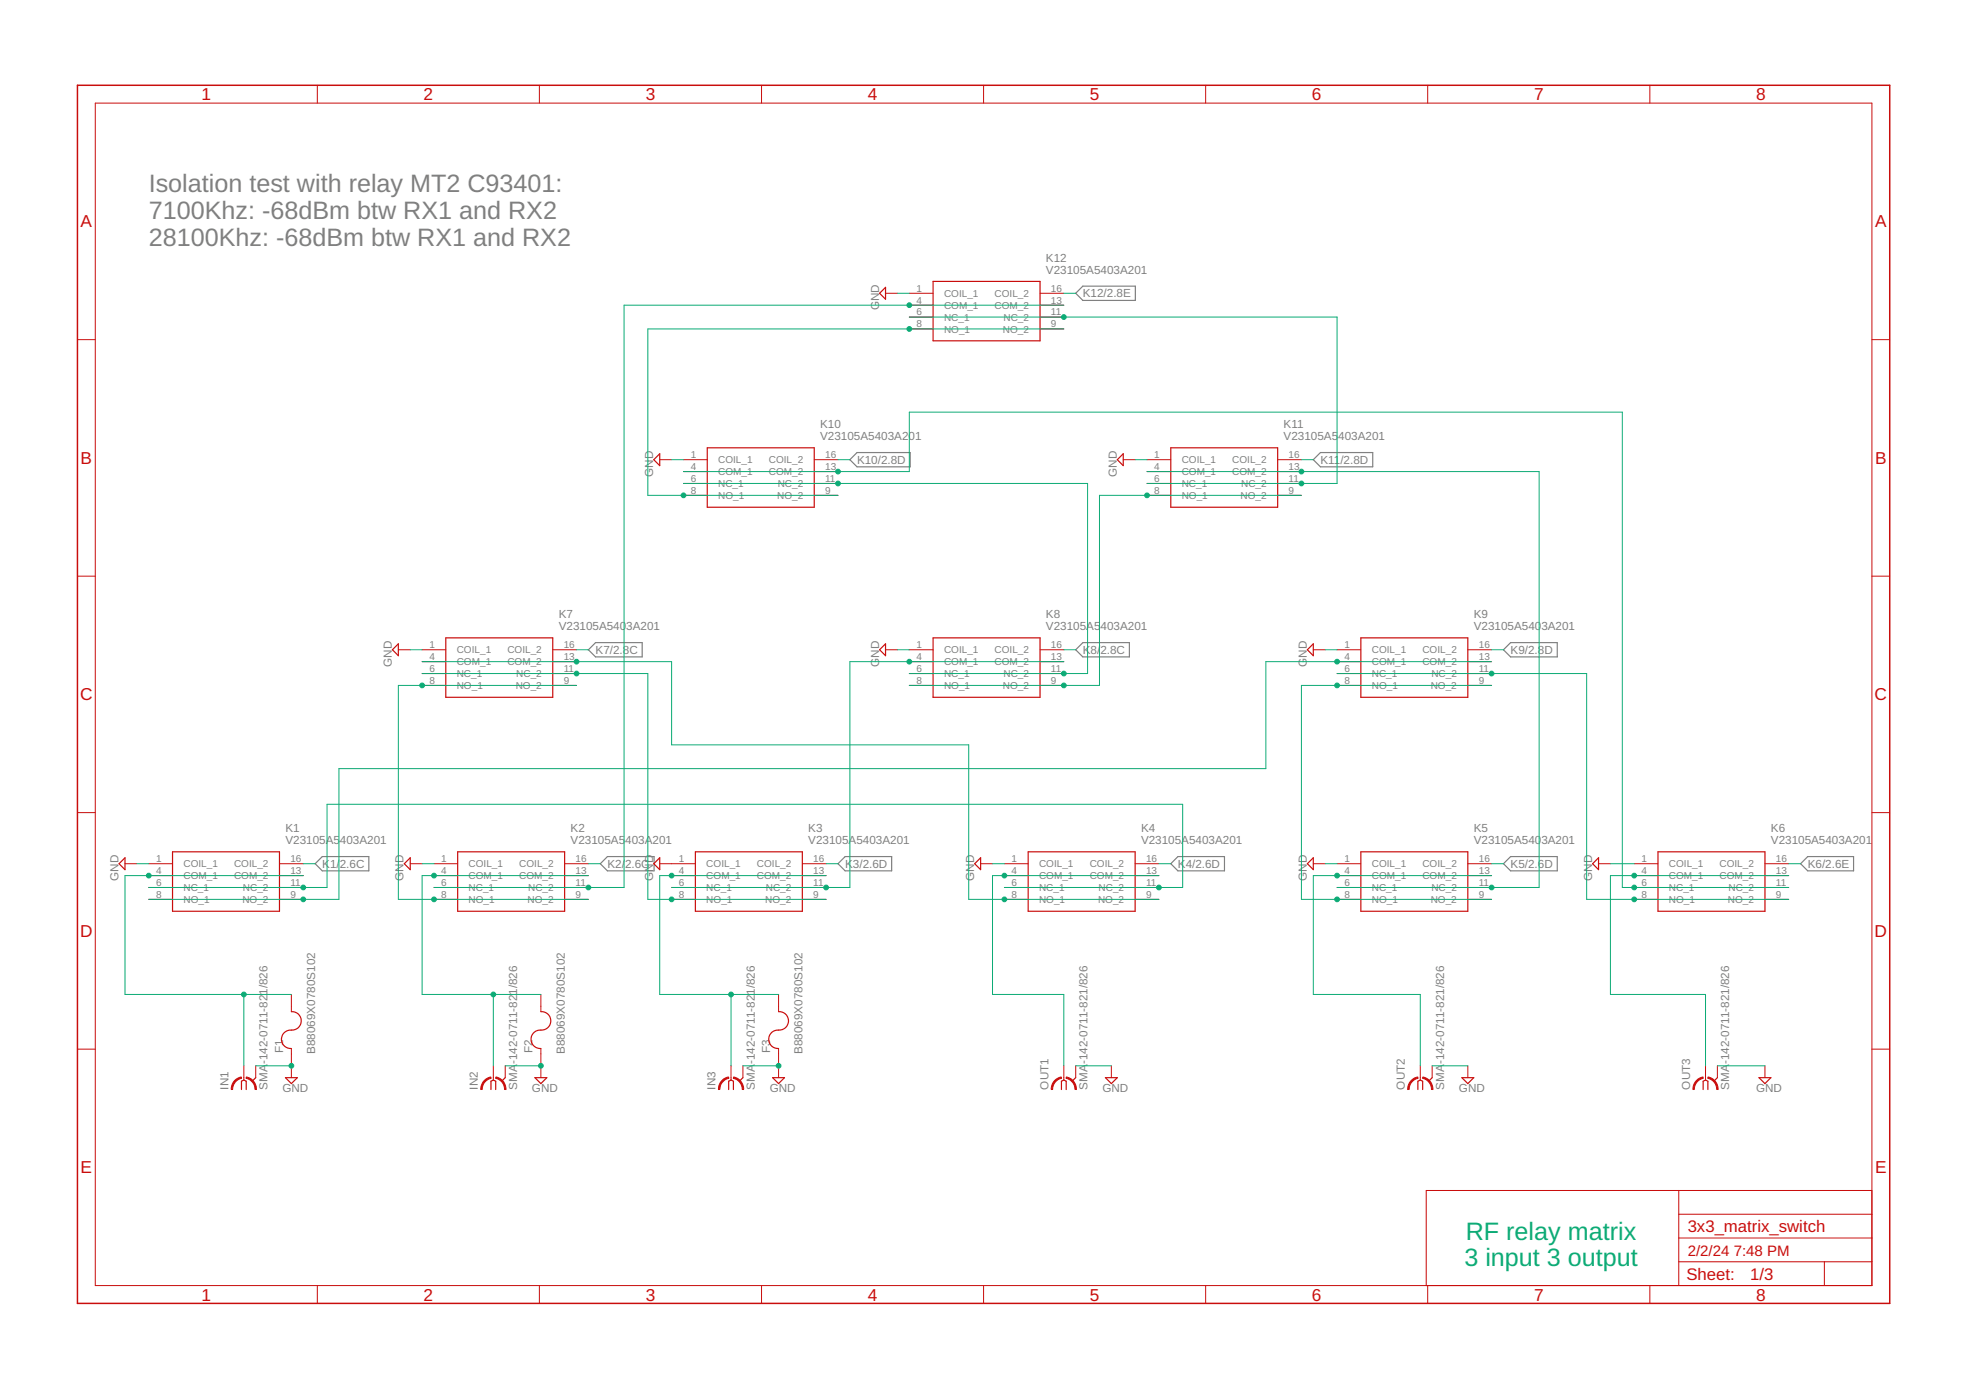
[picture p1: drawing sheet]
<svg xmlns="http://www.w3.org/2000/svg" width="420mm" height="297mm" viewBox="0 0 420 297" stroke-linecap="round" stroke-linejoin="round" font-family="sans-serif">
<path d="M229.9 62.7l1.5-1.5h11.2v3h-11.2zM181.6 98.2l1.6-1.5h11.3v3.1h-11.3zM282.2 96.7h11.2v3.1h-11.2l-1.5-1.6zM127.3 137.3h9.9v3.1h-9.9l-1.5-1.5zM229.9 138.9l1.5-1.6h10v3.1h-10zM321.3 138.9l1.5-1.6h10v3.1h-10zM67.4 184.6l1.5-1.6h9.9v3.1h-9.9zM128.3 184.6l1.5-1.6h10v3.1h-10zM180.6 183h10v3.1h-10l-1.5-1.5zM251.7 183h10v3.1h-10l-1.5-1.5zM321.3 184.6l1.5-1.6h10v3.1h-10zM384.8 184.6l1.5-1.6h9.8v3.1h-9.8z" fill="none" stroke="#808080" stroke-width=".25"/>
<g fill="none" stroke="#c90d0c" stroke-width=".25">
<path d="M189.3 61.4v2.5l-1.3-1.2zM199.4 60.1h22.9v12.7h-22.9zM141 97v2.5l-1.3-1.3zM151.2 95.7h22.8v12.7h-22.8zM240.1 97v2.5l-1.3-1.3zM250.2 95.7h22.8v12.7h-22.8zM85.1 137.6v2.5l-1.2-1.2zM95.3 136.3h22.8v12.7h-22.8zM189.3 137.6v2.5l-1.3-1.2zM199.4 136.3h22.9v12.7h-22.9zM280.7 137.6v2.5l-1.3-1.2zM290.8 136.3h22.9v12.7h-22.9z"/>
<path d="M26.7 183.3v2.5l-1.3-1.2zM36.9 182h22.8v12.7h-22.8zM87.7 183.3v2.5l-1.3-1.2zM97.8 182h22.9v12.7h-22.9zM141 183.3v2.5l-1.3-1.2zM148.6 182h22.9v12.7h-22.9zM209.6 183.3v2.5l-1.3-1.2zM219.7 182h22.9v12.7h-22.9zM280.7 183.3v2.5l-1.3-1.2zM290.8 182h22.9v12.7h-22.9zM341.6 183.3v2.5l-1.2-1.2zM354.3 182h22.9v12.7h-22.9z"/>
<path d="M62.3 216.2a2 2 0 0 1 2.1 2.2 2 2 0 0 1-2.5 1.7 1.98 1.98 0 0 0-1.7 2.2 1.98 1.98 0 0 0 2.1 1.8M115.6 216.2a2 2 0 0 1 2.1 2.2 2 2 0 0 1-2.5 1.7 1.98 1.98 0 0 0-1.7 2.2 1.98 1.98 0 0 0 2.1 1.8M166.4 216.2a2 2 0 0 1 2.1 2.2 2 2 0 0 1-2.5 1.7 1.98 1.98 0 0 0-1.7 2.2 1.98 1.98 0 0 0 2.1 1.8M51.6 232.8v-1.7l.5-.3 .5 .3v1.7M54.7 230.3l-.8 .8M61 230.3h2.5l-1.2 1.3zM104.9 232.8v-1.7l.5-.3 .5 .3v1.7M108 230.3l-.8 .8M114.3 230.3h2.6l-1.3 1.3zM155.7 232.8v-1.7l.5-.3 .5 .3v1.7M158.8 230.3l-.8 .8M165.1 230.3h2.6l-1.3 1.3z"/>
<path d="M226.8 232.8v-1.7l.6-.3 .5 .3v1.7M229.9 230.3l-.8 .8M236.2 230.3h2.6l-1.3 1.3zM303 232.8v-1.7l.5-.3 .5 .3v1.7M306.1 230.3l-.8 .8M312.4 230.3h2.6l-1.3 1.3zM364 232.8v-1.7l.5-.3 .5 .3v1.7M367 230.3l-.7 .8M375.9 230.3h2.6l-1.3 1.3z"/>
</g>
<g fill="none" stroke="#c90d0c" stroke-width=".21">
<path d="M67.8 18.2v3.8M115.3 18.2v3.8M162.8 18.2v3.8M210.2 18.2v3.8M257.7 18.2v3.8M305.1 18.2v3.8M352.6 18.2v3.8M20.4 22h379.6v252.7h-379.6zM16.6 72.6h3.8M189.3 62.7h2.5M194.3 62.7h5.1M194.3 65.2h5.1"/>
<path d="M194.3 67.8h5.1M194.3 70.3h5.1M222.3 62.7h5.1M222.3 65.2h5.1M222.3 67.8h5.1M222.3 70.3h5.1M400 72.6h3.9M141 98.2h2.5M146.1 98.2h5.1M174 98.2h5.1M240.1 98.2h2.5M245.1 98.2h5.1"/>
<path d="M273 98.2h5.1M146.1 100.8h5.1M146.1 103.3h5.1M146.1 105.9h5.1M174 100.8h5.1M174 103.3h5.1M174 105.9h5.1M245.1 100.8h5.1M245.1 103.3h5.1M245.1 105.9h5.1M273 100.8h5.1M273 103.3h5.1"/>
<path d="M273 105.9h5.1M16.6 123.1h3.8M85.1 138.9h2.6M90.2 138.9h5.1M118.1 138.9h5.1M189.3 138.9h2.5M194.3 138.9h5.1M222.3 138.9h5.1M280.7 138.9h2.5M285.7 138.9h5.1M313.7 138.9h5.1M400 123.1h3.9"/>
<path d="M90.2 141.4h5.1M90.2 143.9h5.1M90.2 146.5h5.1M118.1 141.4h5.1M118.1 143.9h5.1M118.1 146.5h5.1M194.3 141.4h5.1M194.3 143.9h5.1M194.3 146.5h5.1M222.3 141.4h5.1M222.3 143.9h5.1M222.3 146.5h5.1"/>
<path d="M285.7 141.4h5.1M285.7 143.9h5.1M285.7 146.5h5.1M313.7 141.4h5.1M313.7 143.9h5.1M313.7 146.5h5.1M16.6 173.7h3.8M400 173.7h3.9M26.7 184.6h2.6M31.8 184.6h5.1M31.8 187.1h5.1M31.8 189.7h5.1"/>
<path d="M31.8 192.2h5.1M59.7 184.6h5.1M59.7 187.1h5.1M59.7 189.7h5.1M59.7 192.2h5.1M87.7 184.6h2.5M92.8 184.6h5M92.8 187.1h5M92.8 189.7h5M92.8 192.2h5M120.7 184.6h5.1M120.7 187.1h5.1"/>
<path d="M120.7 189.7h5.1M120.7 192.2h5.1M141 184.6h7.6M143.5 187.1h5.1M143.5 189.7h5.1M143.5 192.2h5.1M171.5 184.6h5.1M171.5 187.1h5.1M171.5 189.7h5.1M171.5 192.2h5.1M209.6 184.6h2.5M214.7 184.6h5"/>
<path d="M214.7 187.1h5M214.7 189.7h5M214.7 192.2h5M242.6 184.6h5.1M242.6 187.1h5.1M242.6 189.7h5.1M242.6 192.2h5.1M280.7 184.6h2.5M285.7 184.6h5.1M285.7 187.1h5.1M285.7 189.7h5.1M285.7 192.2h5.1"/>
<path d="M313.7 184.6h5.1M313.7 187.1h5.1M313.7 189.7h5.1M313.7 192.2h5.1M341.6 184.6h2.6M349.2 184.6h5.1M349.2 187.1h5.1M349.2 189.7h5.1M349.2 192.2h5.1M377.2 184.6h5.1M377.2 187.1h5.1M377.2 189.7h5.1"/>
<path d="M377.2 192.2h5.1M62.3 212.5v3.7M115.6 212.5v3.7M166.4 212.5v3.7M16.6 224.2h3.8M52.1 227.8v3M54.7 227.8v2.5M62.3 224.1v6.2M105.4 227.8v3M108 227.8v2.5M115.6 224.1v6.2M156.2 227.8v3"/>
<path d="M158.8 227.8v2.5M166.4 224.1v6.2M227.4 227.8v3M229.9 227.8v2.5M237.5 227.8v2.5M303.5 227.8v3M306.1 227.8v2.5M313.7 227.8v2.5M364.5 227.8v3M367 227.8v2.5M377.2 227.8v2.5M400 224.2h3.9"/>
<path d="M358.8 254.4v20.3M358.8 259.5h41.2M400 254.4h-95.2v20.3M67.8 274.7v3.8M115.3 274.7v3.8M162.8 274.7v3.8M210.2 274.7v3.8M257.7 274.7v3.8M305.1 274.7v3.8M352.6 274.7v3.8M358.8 269.6h41.2M358.8 264.6h41.2"/>
<path d="M389.9 269.6v5.1"/>
</g>
<g fill="#c90d0c" stroke="#c90d0c" stroke-width=".21">
<path d="M50.1 230.9l1.2-.7 .3-.1v.3a2.4 2.4 0 0 0-1.9 2.4h-.3l.1-.7z" fill-rule="evenodd"/>
<path d="M52.6 230.1a2.64 2.64 0 0 1 2.2 2.7h-.3a2.39 2.39 0 0 0-1.9-2.4z" fill-rule="evenodd"/>
<path d="M103.5 230.9l1.2-.7 .2-.1 .1 .3a2.35 2.35 0 0 0-1.9 2.4h-.4l.1-.7z" fill-rule="evenodd"/>
<path d="M106 230.1a2.64 2.64 0 0 1 2.1 2.7h-.3a2.35 2.35 0 0 0-1.9-2.4z" fill-rule="evenodd"/>
<path d="M154.3 230.9l1.2-.7 .2-.1 .1 .3a2.39 2.39 0 0 0-2 2.4h-.3v-.2a2.58 2.58 0 0 1 .8-1.7z" fill-rule="evenodd"/>
<path d="M156.8 230.1a2.6 2.6 0 0 1 2.1 2.7h-.3a2.4 2.4 0 0 0-1.9-2.4z" fill-rule="evenodd"/>
<path d="M225.4 230.9l1.2-.7 .2-.1 .1 .3a2.4 2.4 0 0 0-1.9 2.4h-.3v-.7z" fill-rule="evenodd"/>
<path d="M227.9 230.1a2.64 2.64 0 0 1 2.1 2.7h-.3a2.39 2.39 0 0 0-1.9-2.4z" fill-rule="evenodd"/>
<path d="M301.6 230.9l1.2-.7 .2-.1 .1 .3a2.35 2.35 0 0 0-1.9 2.4h-.4v-.2a2.58 2.58 0 0 1 .8-1.7z" fill-rule="evenodd"/>
<path d="M304.1 230.1a2.64 2.64 0 0 1 2.1 2.7h-.3a2.4 2.4 0 0 0-1.9-2.4z" fill-rule="evenodd"/>
<path d="M362.5 230.9l1.2-.7 .3-.1v.3a2.4 2.4 0 0 0-1.9 2.4h-.3v-.2a2.58 2.58 0 0 1 .7-1.7z" fill-rule="evenodd"/>
<path d="M365 230.1a2.64 2.64 0 0 1 2.2 2.7h-.3a2.4 2.4 0 0 0-1.9-2.4z" fill-rule="evenodd"/>
</g>
<path d="M16.6 18.2h387.3v260.3h-387.3z" fill="none" stroke="#c90d0c" stroke-width=".32"/>
<g fill="none" stroke="#0dab76" stroke-width=".21">
<path d="M191.8 62.7h2.5M194.3 67.8h91.4v35.5h-40.6M227.4 65.2h-94v124.5h-40.6M227.4 62.7h2.5M227.4 70.3h-88.9v35.6h40.6M143.5 98.2h2.6M179.1 98.2h2.5M242.6 98.2h2.5M278.1 98.2h2.6M146.1 100.8h48.2v-12.7h152.4v101.6h35.6M146.1 103.3h86.3v40.6h-38.1M245.1 100.8h83.8v88.9h-43.2"/>
<path d="M278.1 105.9h-43.1v40.6h-40.7M87.7 138.9h2.5M123.2 138.9h2.6M191.8 138.9h2.5M227.4 138.9h2.5M283.2 138.9h2.5M318.8 138.9h2.5M90.2 143.9h48.3v48.3h38.1M90.2 141.4h53.3v17.8h63.5v33h40.7M123.2 146.5h-38.1v45.7h40.7M227.4 141.4h-45.8v48.3h-38.1M285.7 143.9h53.4v48.3h43.2"/>
<path d="M318.8 141.4h-48.3v22.9h-198.1v27.9h-40.6M318.8 146.5h-40.7v45.7h40.7M29.3 184.6h2.5M31.8 189.7h38.1v-17.8h182.9v17.8h-38.1M64.8 187.1h-38.1v25.4h35.6M64.8 184.6h2.6M90.2 184.6h2.6M125.8 187.1h-35.6v25.4h25.4M125.8 184.6h2.5M176.6 187.1h-35.6v25.4h25.4M176.6 184.6h2.5M212.1 184.6h2.6"/>
<path d="M247.7 187.1h-35.6v25.4h15.3v15.3M247.7 184.6h2.5M283.2 184.6h2.5M318.8 187.1h-38.1v25.4h22.8v15.3M318.8 184.6h2.5M344.2 184.6h5M382.3 187.1h-38.1v25.4h20.3v15.3M382.3 184.6h2.5M52.1 212.5v15.3M105.4 212.5v15.3M156.2 212.5v15.3M54.7 227.8h7.6"/>
<path d="M108 227.8h7.6M158.8 227.8h7.6M229.9 227.8h7.6M306.1 227.8h7.6M367 227.8h10.2"/>
</g>
<g fill="#0dab76" stroke="#0dab76" stroke-width=".21">
<circle cx="31.8" cy="187.1" r=".51"/>
<circle cx="52.1" cy="212.5" r=".51"/>
<circle cx="64.8" cy="189.7" r=".51"/>
<circle cx="247.7" cy="189.7" r=".51"/>
<circle cx="64.8" cy="192.2" r=".51"/>
<circle cx="285.7" cy="141.4" r=".51"/>
<circle cx="62.3" cy="227.8" r=".51"/>
<circle cx="115.6" cy="227.8" r=".51"/>
<circle cx="166.4" cy="227.8" r=".51"/>
<circle cx="92.8" cy="187.1" r=".51"/>
<circle cx="105.4" cy="212.5" r=".51"/>
<circle cx="125.8" cy="189.7" r=".51"/>
<circle cx="194.3" cy="65.2" r=".51"/>
<circle cx="92.8" cy="192.2" r=".51"/>
<circle cx="90.2" cy="146.5" r=".51"/>
<circle cx="143.5" cy="187.1" r=".51"/>
<circle cx="156.2" cy="212.5" r=".51"/>
<circle cx="176.6" cy="189.7" r=".51"/>
<circle cx="194.3" cy="141.4" r=".51"/>
<circle cx="143.5" cy="192.2" r=".51"/>
<circle cx="123.2" cy="143.9" r=".51"/>
<circle cx="214.7" cy="187.1" r=".51"/>
<circle cx="214.7" cy="192.2" r=".51"/>
<circle cx="123.2" cy="141.4" r=".51"/>
<circle cx="285.7" cy="187.1" r=".51"/>
<circle cx="318.8" cy="189.7" r=".51"/>
<circle cx="278.1" cy="100.8" r=".51"/>
<circle cx="285.7" cy="192.2" r=".51"/>
<circle cx="285.7" cy="146.5" r=".51"/>
<circle cx="349.2" cy="187.1" r=".51"/>
<circle cx="349.2" cy="189.7" r=".51"/>
<circle cx="179.1" cy="100.8" r=".51"/>
<circle cx="146.1" cy="105.9" r=".51"/>
<circle cx="194.3" cy="70.3" r=".51"/>
<circle cx="227.4" cy="143.9" r=".51"/>
<circle cx="179.1" cy="103.3" r=".51"/>
<circle cx="227.4" cy="146.5" r=".51"/>
<circle cx="245.1" cy="105.9" r=".51"/>
<circle cx="227.4" cy="67.8" r=".51"/>
<circle cx="278.1" cy="103.3" r=".51"/>
<circle cx="318.8" cy="143.9" r=".51"/>
<circle cx="349.2" cy="192.2" r=".51"/>
</g>
<g font-size="5.4" fill="#808080">
<text x="31.8" y="41.1">Isolation test with relay MT2 C93401:</text>
<text x="31.8" y="46.8">7100Khz: -68dBm btw RX1 and RX2</text>
<text x="31.8" y="52.5">28100Khz: -68dBm btw RX1 and RX2</text>
</g>
<g font-size="5.4" fill="#0dab76">
<text x="313.2" y="264.9">RF relay matrix</text>
<text x="313" y="270.6">3 input 3 output</text>
</g>
<g font-size="3.7" fill="#c90d0c">
<text x="43.1" y="21.4">1</text>
<text x="90.5" y="21.4">2</text>
<text x="138" y="21.4">3</text>
<text x="185.5" y="21.4">4</text>
<text x="232.9" y="21.4">5</text>
<text x="280.4" y="21.4">6</text>
<text x="327.8" y="21.4">7</text>
<text x="375.3" y="21.4">8</text>
<text x="17.2" y="48.6">A</text>
<text x="400.7" y="48.6">A</text>
<text x="17.2" y="99.1">B</text>
<text x="400.7" y="99.1">B</text>
<text x="17.1" y="149.7">C</text>
<text x="400.6" y="149.7">C</text>
<text x="17.1" y="200.2">D</text>
<text x="400.6" y="200.2">D</text>
<text x="17.2" y="250.8">E</text>
<text x="400.7" y="250.8">E</text>
<text x="43.1" y="277.9">1</text>
<text x="90.5" y="277.9">2</text>
<text x="138" y="277.9">3</text>
<text x="185.5" y="277.9">4</text>
<text x="232.9" y="277.9">5</text>
<text x="280.4" y="277.9">6</text>
<text x="327.8" y="277.9">7</text>
<text x="375.3" y="277.9">8</text>
</g>
<g font-size="3.6" fill="#c90d0c">
<text x="360.7" y="263.3">3x3_matrix_switch</text>
<text x="360.4" y="273.6">Sheet:</text>
<text x="374" y="273.5">1/3</text>
</g>
<g font-size="3.2" fill="#c90d0c">
<text x="360.7" y="268.4">2/2/24</text>
<text x="370.5" y="268.4">7:48 PM</text>
</g>
<g font-size="2.5" fill="#808080">
<text x="223.5" y="58.5">V23105A5403A201</text>
<text x="223.5" y="55.9">K12</text>
<text x="231.4" y="63.6">K12/2.8E</text>
<text x="187.9" y="66.3" transform="rotate(-90 187.9 66.3)">GND</text>
<text x="175.3" y="94">V23105A5403A201</text>
<text x="175.3" y="91.5">K10</text>
<text x="274.3" y="94">V23105A5</text>
<text x="274.3" y="91.5">K11</text>
<text x="286" y="94">403A201</text>
<text x="139.6" y="101.9" transform="rotate(-90 139.6 101.9)">GND</text>
<text x="183.2" y="99.1">K10/2.8D</text>
<text x="238.6" y="101.9" transform="rotate(-90 238.6 101.9)">GND</text>
<text x="282.2" y="99.1">K11</text>
<text x="286.5" y="99.1">/2.8D</text>
<text x="119.4" y="134.7">V23105A540</text>
<text x="119.4" y="132.1">K7</text>
<text x="133.9" y="134.7">3A201</text>
<text x="223.5" y="134.7">V23105A5</text>
<text x="223.5" y="132.1">K8</text>
<text x="235.2" y="134.7">403A201</text>
<text x="315" y="134.7">V23105A540</text>
<text x="315" y="132.1">K9</text>
<text x="329.4" y="134.7">3A201</text>
<text x="83.7" y="142.5" transform="rotate(-90 83.7 142.5)">GND</text>
<text x="127.3" y="139.8">K7/2.8C</text>
<text x="187.9" y="142.5" transform="rotate(-90 187.9 142.5)">GND</text>
<text x="231.4" y="139.8">K</text>
<text x="233.1" y="139.8">8/</text>
<text x="235.2" y="139.8">2.8C</text>
<text x="279.3" y="142.5" transform="rotate(-90 279.3 142.5)">GND</text>
<text x="322.8" y="139.8">K9/2.8D</text>
<text x="61" y="177.8">K1</text>
<text x="121.9" y="177.8">K2</text>
<text x="172.7" y="177.8">K3</text>
<text x="243.9" y="177.8">K4</text>
<text x="315" y="177.8">K5</text>
<text x="378.5" y="177.8">K6</text>
<text x="61" y="180.4">V23105A5</text>
<text x="68.9" y="185.5">K</text>
<text x="70.5" y="185.5">1/</text>
<text x="72.6" y="185.5">2.6C</text>
<text x="72.7" y="180.4">403A201</text>
<text x="121.9" y="180.4">V23105A5</text>
<text x="129.8" y="185.5">K2/</text>
<text x="133.6" y="185.5">2.6C</text>
<text x="133.6" y="180.4">403A201</text>
<text x="172.7" y="180.4">V23105A5403A201</text>
<text x="180.6" y="185.5">K</text>
<text x="182.3" y="185.5">3/2.6D</text>
<text x="243.9" y="180.4">V23105A5403A201</text>
<text x="251.7" y="185.5">K</text>
<text x="253.4" y="185.5">4/2.6D</text>
<text x="315" y="180.4">V23105A540</text>
<text x="322.8" y="185.5">K5/2.6D</text>
<text x="329.4" y="180.4">3A201</text>
<text x="378.5" y="180.4">V23105A5403A201</text>
<text x="386.3" y="185.5">K6/2.6E</text>
<text x="25.3" y="188.2" transform="rotate(-90 25.3 188.2)">GND</text>
<text x="86.3" y="188.2" transform="rotate(-90 86.3 188.2)">GND</text>
<text x="139.6" y="188.2" transform="rotate(-90 139.6 188.2)">GND</text>
<text x="208.2" y="188.2" transform="rotate(-90 208.2 188.2)">GND</text>
<text x="279.3" y="188.2" transform="rotate(-90 279.3 188.2)">GND</text>
<text x="340.2" y="188.2" transform="rotate(-90 340.2 188.2)">GND</text>
<text x="57.2" y="227.4" transform="rotate(-90 57.2 227.4)">-142-0711-821/826</text>
<text x="60.5" y="225.1" transform="rotate(-90 60.5 225.1)">F1</text>
<text x="67.3" y="225.2" transform="rotate(-90 67.3 225.2)">B88069X0780S102</text>
<text x="110.5" y="227.4" transform="rotate(-90 110.5 227.4)">-142-0711-821/826</text>
<text x="113.8" y="225.1" transform="rotate(-90 113.8 225.1)">F2</text>
<text x="120.7" y="225.2" transform="rotate(-90 120.7 225.2)">B88069X0780S102</text>
<text x="161.3" y="227.4" transform="rotate(-90 161.3 227.4)">-142-0711-821/826</text>
<text x="164.6" y="225.1" transform="rotate(-90 164.6 225.1)">F3</text>
<text x="171.5" y="225.2" transform="rotate(-90 171.5 225.2)">B88069X0780S102</text>
<text x="232.4" y="227.4" transform="rotate(-90 232.4 227.4)">-142-0711-821/826</text>
<text x="308.6" y="227.4" transform="rotate(-90 308.6 227.4)">-142-0711-821/826</text>
<text x="369.6" y="227.4" transform="rotate(-90 369.6 227.4)">-142-0711-821/826</text>
<text x="48.8" y="232.8" transform="rotate(-90 48.8 232.8)">IN1</text>
<text x="57.2" y="232.8" transform="rotate(-90 57.2 232.8)">SMA</text>
<text x="60.4" y="233.5">GND</text>
<text x="102.1" y="232.8" transform="rotate(-90 102.1 232.8)">IN2</text>
<text x="110.5" y="232.8" transform="rotate(-90 110.5 232.8)">SMA</text>
<text x="113.7" y="233.5">GND</text>
<text x="152.9" y="232.8" transform="rotate(-90 152.9 232.8)">IN3</text>
<text x="161.3" y="232.8" transform="rotate(-90 161.3 232.8)">SMA</text>
<text x="164.5" y="233.5">GND</text>
<text x="224" y="232.8" transform="rotate(-90 224 232.8)">OUT1</text>
<text x="232.4" y="232.8" transform="rotate(-90 232.4 232.8)">SMA</text>
<text x="235.6" y="233.5">GND</text>
<text x="300.2" y="232.8" transform="rotate(-90 300.2 232.8)">OUT2</text>
<text x="308.6" y="232.8" transform="rotate(-90 308.6 232.8)">SMA</text>
<text x="311.8" y="233.5">GND</text>
<text x="361.2" y="232.8" transform="rotate(-90 361.2 232.8)">OUT3</text>
<text x="369.6" y="232.8" transform="rotate(-90 369.6 232.8)">SMA</text>
<text x="375.3" y="233.5">GND</text>
</g>
<g font-size="2.1" fill="#808080">
<text x="195.9" y="62.3">1</text>
<text x="195.9" y="64.9">4</text>
<text x="201.7" y="63.4">COIL_1</text>
<text x="201.7" y="66">COM_1</text>
<text x="212.6" y="66">COM_2</text>
<text x="212.6" y="63.4">COIL_2</text>
<text x="224.6" y="64.9">13</text>
<text x="224.6" y="62.3">16</text>
<text x="195.9" y="67.4">6</text>
<text x="195.9" y="69.9">8</text>
<text x="201.7" y="68.5">NC_1</text>
<text x="201.7" y="71.1">NO_1</text>
<text x="214.3" y="71.1">NO_2</text>
<text x="214.5" y="68.5">NC_2</text>
<text x="224.6" y="69.9">9</text>
<text x="224.6" y="67.4">11</text>
<text x="147.6" y="97.9">1</text>
<text x="147.6" y="100.4">4</text>
<text x="153.5" y="99">COIL_1</text>
<text x="153.5" y="101.5">COM_1</text>
<text x="164.3" y="101.5">COM_2</text>
<text x="164.3" y="99">COIL_2</text>
<text x="176.3" y="100.4">13</text>
<text x="176.3" y="97.9">16</text>
<text x="246.7" y="97.9">1</text>
<text x="246.7" y="100.4">4</text>
<text x="252.5" y="99">COIL_1</text>
<text x="252.5" y="101.5">COM_1</text>
<text x="263.4" y="101.5">COM_2</text>
<text x="263.4" y="99">COIL_2</text>
<text x="275.4" y="100.4">13</text>
<text x="275.4" y="97.9">16</text>
<text x="147.6" y="103">6</text>
<text x="147.6" y="105.5">8</text>
<text x="153.5" y="104.1">NC_1</text>
<text x="153.5" y="106.6">NO_1</text>
<text x="166.1" y="106.6">NO_2</text>
<text x="166.2" y="104.1">NC_2</text>
<text x="176.3" y="105.5">9</text>
<text x="176.3" y="103">11</text>
<text x="246.7" y="103">6</text>
<text x="246.7" y="105.5">8</text>
<text x="252.5" y="104.1">NC_1</text>
<text x="252.5" y="106.6">NO_1</text>
<text x="265.1" y="106.6">NO_2</text>
<text x="265.3" y="104.1">NC_2</text>
<text x="275.4" y="105.5">9</text>
<text x="275.4" y="103">11</text>
<text x="91.8" y="138.5">1</text>
<text x="91.8" y="141">4</text>
<text x="91.8" y="143.6">6</text>
<text x="97.6" y="139.6">COIL_1</text>
<text x="97.6" y="142.2">COM_1</text>
<text x="108.4" y="142.2">COM_2</text>
<text x="108.4" y="139.6">COIL_2</text>
<text x="120.5" y="143.6">11</text>
<text x="120.5" y="141">13</text>
<text x="120.5" y="138.5">16</text>
<text x="195.9" y="138.5">1</text>
<text x="195.9" y="141">4</text>
<text x="195.9" y="143.6">6</text>
<text x="201.7" y="139.6">COIL_1</text>
<text x="201.7" y="142.2">COM_1</text>
<text x="212.6" y="142.2">COM_2</text>
<text x="212.6" y="139.6">COIL_2</text>
<text x="224.6" y="143.6">11</text>
<text x="224.6" y="141">13</text>
<text x="224.6" y="138.5">16</text>
<text x="287.3" y="138.5">1</text>
<text x="287.3" y="141">4</text>
<text x="287.3" y="143.6">6</text>
<text x="293.2" y="139.6">COIL_1</text>
<text x="293.2" y="142.2">COM_1</text>
<text x="304" y="142.2">COM_2</text>
<text x="304" y="139.6">COIL_2</text>
<text x="316" y="143.6">11</text>
<text x="316" y="141">13</text>
<text x="316" y="138.5">16</text>
<text x="91.8" y="146.1">8</text>
<text x="97.6" y="144.7">NC_1</text>
<text x="97.6" y="147.2">NO_1</text>
<text x="110.2" y="147.2">NO_2</text>
<text x="110.3" y="144.7">NC_2</text>
<text x="120.5" y="146.1">9</text>
<text x="195.9" y="146.1">8</text>
<text x="201.7" y="144.7">NC_1</text>
<text x="201.7" y="147.2">NO_1</text>
<text x="214.3" y="147.2">NO_2</text>
<text x="214.5" y="144.7">NC_2</text>
<text x="224.6" y="146.1">9</text>
<text x="287.3" y="146.1">8</text>
<text x="293.2" y="144.7">NC_1</text>
<text x="293.2" y="147.2">NO_1</text>
<text x="305.8" y="147.2">NO_2</text>
<text x="305.9" y="144.7">NC_2</text>
<text x="316" y="146.1">9</text>
<text x="33.3" y="184.2">1</text>
<text x="39.2" y="185.3">COIL_1</text>
<text x="50" y="185.3">COIL_2</text>
<text x="62.1" y="184.2">16</text>
<text x="94.3" y="184.2">1</text>
<text x="100.2" y="185.3">COIL_1</text>
<text x="111" y="185.3">COIL_2</text>
<text x="123" y="184.2">16</text>
<text x="145.1" y="184.2">1</text>
<text x="151" y="185.3">COIL_1</text>
<text x="161.8" y="185.3">COIL_2</text>
<text x="173.8" y="184.2">16</text>
<text x="216.2" y="184.2">1</text>
<text x="222.1" y="185.3">COIL_1</text>
<text x="232.9" y="185.3">COIL_2</text>
<text x="244.9" y="184.2">16</text>
<text x="287.3" y="184.2">1</text>
<text x="293.2" y="185.3">COIL_1</text>
<text x="304" y="185.3">COIL_2</text>
<text x="316" y="184.2">16</text>
<text x="350.8" y="184.2">1</text>
<text x="356.7" y="185.3">COIL_1</text>
<text x="367.5" y="185.3">COIL_2</text>
<text x="379.5" y="184.2">16</text>
<text x="33.3" y="186.8">4</text>
<text x="33.3" y="189.3">6</text>
<text x="33.3" y="191.8">8</text>
<text x="39.2" y="187.9">COM_1</text>
<text x="39.2" y="190.4">NC_1</text>
<text x="50" y="187.9">COM_2</text>
<text x="51.9" y="190.4">NC_2</text>
<text x="62.1" y="191.8">9</text>
<text x="62.1" y="189.3">11</text>
<text x="62.1" y="186.8">13</text>
<text x="94.3" y="186.8">4</text>
<text x="94.3" y="189.3">6</text>
<text x="94.3" y="191.8">8</text>
<text x="100.2" y="187.9">COM_1</text>
<text x="100.2" y="190.4">NC_1</text>
<text x="111" y="187.9">COM_2</text>
<text x="112.9" y="190.4">NC_2</text>
<text x="123" y="191.8">9</text>
<text x="123" y="189.3">11</text>
<text x="123" y="186.8">13</text>
<text x="145.1" y="186.8">4</text>
<text x="145.1" y="189.3">6</text>
<text x="145.1" y="191.8">8</text>
<text x="151" y="187.9">COM_1</text>
<text x="151" y="190.4">NC_1</text>
<text x="161.8" y="187.9">COM_2</text>
<text x="163.7" y="190.4">NC_2</text>
<text x="173.8" y="191.8">9</text>
<text x="173.8" y="189.3">11</text>
<text x="173.8" y="186.8">13</text>
<text x="216.2" y="186.8">4</text>
<text x="216.2" y="189.3">6</text>
<text x="216.2" y="191.8">8</text>
<text x="222.1" y="187.9">COM_1</text>
<text x="222.1" y="190.4">NC_1</text>
<text x="232.9" y="187.9">COM_2</text>
<text x="234.8" y="190.4">NC_2</text>
<text x="244.9" y="191.8">9</text>
<text x="244.9" y="189.3">11</text>
<text x="244.9" y="186.8">13</text>
<text x="287.3" y="186.8">4</text>
<text x="287.3" y="189.3">6</text>
<text x="287.3" y="191.8">8</text>
<text x="293.2" y="187.9">COM_1</text>
<text x="293.2" y="190.4">NC_1</text>
<text x="304" y="187.9">COM_2</text>
<text x="305.9" y="190.4">NC_2</text>
<text x="316" y="191.8">9</text>
<text x="316" y="189.3">11</text>
<text x="316" y="186.8">13</text>
<text x="350.8" y="186.8">4</text>
<text x="350.8" y="189.3">6</text>
<text x="350.8" y="191.8">8</text>
<text x="356.7" y="187.9">COM_1</text>
<text x="356.7" y="190.4">NC_1</text>
<text x="367.5" y="187.9">COM_2</text>
<text x="369.4" y="190.4">NC_2</text>
<text x="379.5" y="191.8">9</text>
<text x="379.5" y="189.3">11</text>
<text x="379.5" y="186.8">13</text>
<text x="39.2" y="193">NO_1</text>
<text x="51.8" y="193">NO_2</text>
<text x="100.2" y="193">NO_1</text>
<text x="112.8" y="193">NO_2</text>
<text x="151" y="193">NO_1</text>
<text x="163.5" y="193">NO_2</text>
<text x="222.1" y="193">NO_1</text>
<text x="234.7" y="193">NO_2</text>
<text x="293.2" y="193">NO_1</text>
<text x="305.8" y="193">NO_2</text>
<text x="356.7" y="193">NO_1</text>
<text x="369.3" y="193">NO_2</text>
</g>
</svg>
